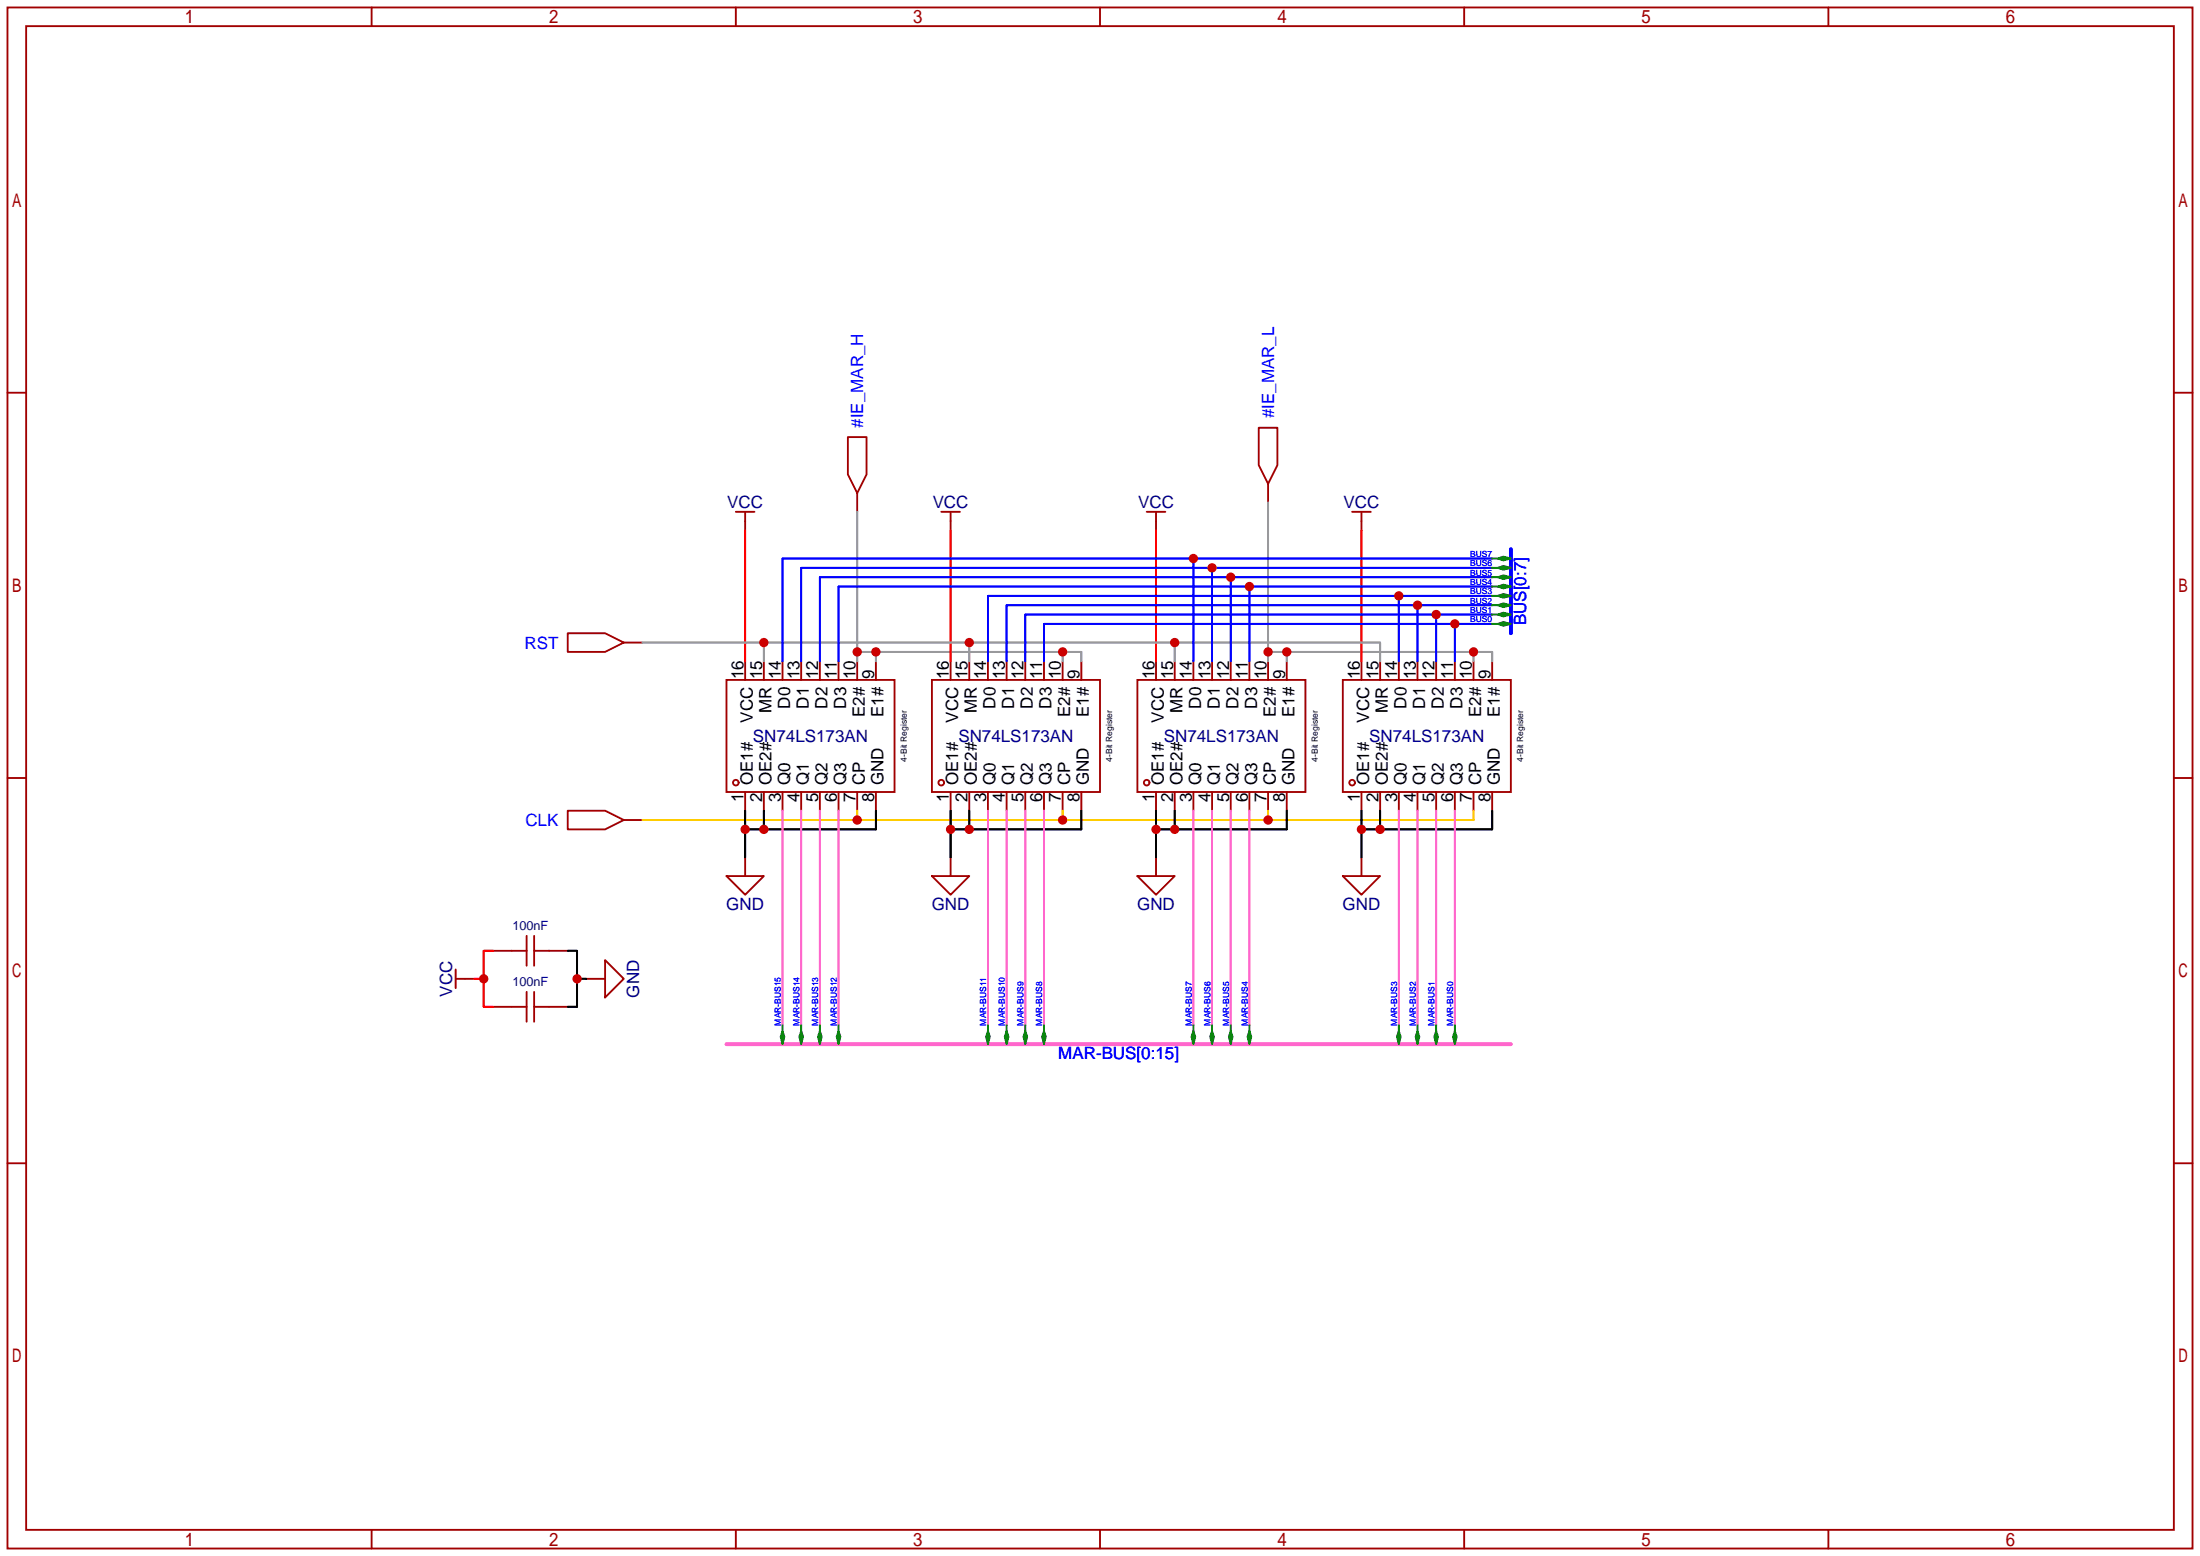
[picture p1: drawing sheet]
<svg xmlns="http://www.w3.org/2000/svg" width="299mm" height="212mm" viewBox="0 0 299 212" stroke-linecap="round" stroke-linejoin="round" font-family="sans-serif">
<g fill="none" stroke="#a10000" stroke-width=".25">
<path d="M1 1h297.2v209.6h-297.2zM3.6 3.6h292.1v204.4h-292.1zM50.5 1v2.6M100.1 1v2.6M149.6 1v2.6M199.1 1v2.6M248.7 1v2.6M1 53.4h2.6M115.3 59.4h2.6v5.1l-1.3 2.6-1.3-2.6zM171.2 58.2h2.5v5l-1.2 2.6-1.3-2.6zM295.7 53.4h2.5M100.1 69.6h2.5"/>
<path d="M101.3 69.6v2.5M116.6 67.1v2.5M128 69.6h2.6M129.3 69.6v2.5M156 69.6h2.5M157.2 69.6v2.5M172.5 65.8v2.5M183.9 69.6h2.5M185.2 69.6v2.5M77.2 86.1h5.1l2.5 1.3-2.5 1.2h-5.1zM84.8 87.4h2.6M98.8 92.5h22.9v15.2h-22.9z"/>
<path d="M101.3 89.9v2.6M103.9 89.9v2.6M106.4 89.9v2.6M109 89.9v2.6M111.5 89.9v2.6M114 89.9v2.6M116.6 89.9v2.6M119.1 89.9v2.6M126.7 92.5h22.9v15.2h-22.9zM129.3 89.9v2.6M131.8 89.9v2.6M134.4 89.9v2.6"/>
<path d="M136.9 89.9v2.6M139.4 89.9v2.6M142 89.9v2.6M144.5 89.9v2.6M147.1 89.9v2.6M154.7 92.5h22.8v15.2h-22.8zM157.2 89.9v2.6M159.8 89.9v2.6M162.3 89.9v2.6M164.8 89.9v2.6M167.4 89.9v2.6M169.9 89.9v2.6"/>
<path d="M172.5 89.9v2.6M175 89.9v2.6M182.6 92.5h22.9v15.2h-22.9zM185.2 89.9v2.6M187.7 89.9v2.6M190.2 89.9v2.6M192.8 89.9v2.6M195.3 89.9v2.6M197.9 89.9v2.6M200.4 89.9v2.6M202.9 89.9v2.6M1 105.8h2.6"/>
<path d="M77.2 110.2h5.1l2.5 1.3-2.5 1.3h-5.1zM84.8 111.5h2.6M98.8 119.1h5.1l-2.6 2.6zM101.3 107.7v2.5M101.3 116.6v2.5M103.9 107.7v2.5M106.4 107.7v2.5M109 107.7v2.5M111.5 107.7v2.5M114 107.7v2.5M116.6 107.7v2.5M119.1 107.7v2.5"/>
<path d="M126.7 119.1h5.1l-2.5 2.6zM129.3 107.7v2.5M129.3 116.6v2.5M131.8 107.7v2.5M134.4 107.7v2.5M136.9 107.7v2.5M139.4 107.7v2.5M142 107.7v2.5M144.5 107.7v2.5M147.1 107.7v2.5M154.7 119.1h5.1l-2.6 2.6zM157.2 107.7v2.5"/>
<path d="M157.2 116.6v2.5M159.8 107.7v2.5M162.3 107.7v2.5M164.8 107.7v2.5M167.4 107.7v2.5M169.9 107.7v2.5M172.5 107.7v2.5M175 107.7v2.5M182.6 119.1h5.1l-2.5 2.6zM185.2 107.7v2.5M185.2 116.6v2.5M187.7 107.7v2.5"/>
<path d="M190.2 107.7v2.5M192.8 107.7v2.5M195.3 107.7v2.5M197.9 107.7v2.5M200.4 107.7v2.5M202.9 107.7v2.5M295.7 105.8h2.5M62 133.1h2.5M62 131.8v2.6M67.1 129.3h4.5M67.1 136.9h4.5M71.6 127.3v4"/>
<path d="M71.6 134.9v4M72.6 129.3h4.6M72.6 127.3v4M72.6 134.9v4M72.6 136.9h4.6M79.8 133.1h2.5M82.3 130.6l2.5 2.5-2.5 2.5zM1 158.2h2.6M295.7 158.2h2.5M50.5 208v2.6M100.1 208v2.6M149.6 208v2.6"/>
<path d="M199.1 208v2.6M248.7 208v2.6"/>
<circle cx="100.1" cy="106.4" r=".38"/>
<circle cx="128" cy="106.4" r=".38"/>
<circle cx="156" cy="106.4" r=".38"/>
<circle cx="183.9" cy="106.4" r=".38"/>
</g>
<path d="M116.6 110.2v1.3M144.5 110.2v1.3M172.5 110.2v1.3M200.4 110.2v1.3h-113" fill="none" stroke="#fc0" stroke-width=".25"/>
<g fill="none" stroke="#000" stroke-width=".25">
<path d="M101.3 110.2v6.4M103.9 110.2v2.6M119.1 110.2v2.6h-17.8M129.3 110.2v6.4M131.8 110.2v2.6M147.1 110.2v2.6h-17.8M157.2 110.2v6.4M159.8 110.2v2.6M175 110.2v2.6h-17.8M185.2 110.2v6.4M187.7 110.2v2.6M202.9 110.2v2.6h-17.7"/>
<path d="M77.2 129.3h1.3v7.6h-1.3M78.5 133.1h1.3"/>
</g>
<path d="M98.8 142h106.7" fill="none" stroke="#f6c" stroke-width=".51"/>
<g fill="none" stroke="#f6c" stroke-width=".25">
<path d="M106.4 110.2v29.2M109 110.2v29.2M111.5 110.2v29.2M114 110.2v29.2M134.4 110.2v29.2M136.9 110.2v29.2M139.4 110.2v29.2M142 110.2v29.2M162.3 110.2v29.2M164.8 110.2v29.2M167.4 110.2v29.2M169.9 110.2v29.2"/>
<path d="M190.2 110.2v29.2M192.8 110.2v29.2M195.3 110.2v29.2M197.9 110.2v29.2"/>
</g>
<g fill="#008700" stroke="#008700" stroke-width=".25">
<path d="M197.9 140.2l.2 .8-.2 1-.3-1z"/>
<path d="M195.3 140.2l.3 .8-.3 1-.2-1z"/>
<path d="M192.8 140.2l.2 .8-.2 1-.3-1z"/>
<path d="M190.2 140.2l.3 .8-.3 1-.2-1z"/>
<path d="M169.9 140.2l.3 .8-.3 1-.2-1z"/>
<path d="M167.4 140.2l.2 .8-.2 1-.3-1z"/>
<path d="M164.8 140.2l.3 .8-.3 1-.2-1z"/>
<path d="M162.3 140.2l.3 .8-.3 1-.2-1z"/>
<path d="M142 140.2l.2 .8-.2 1-.3-1z"/>
<path d="M139.4 140.2l.3 .8-.3 1-.2-1z"/>
<path d="M136.9 140.2l.3 .8-.3 1-.2-1z"/>
<path d="M134.4 140.2l.2 .8-.2 1-.3-1z"/>
<path d="M114 140.2l.3 .8-.3 1-.2-1z"/>
<path d="M111.5 140.2l.3 .8-.3 1-.2-1z"/>
<path d="M109 140.2l.2 .8-.2 1-.3-1z"/>
<path d="M106.4 140.2l.3 .8-.3 1-.2-1z"/>
<path d="M203.7 75.9l.8-.2 1 .2-1 .3z"/>
<path d="M203.7 77.2l.8-.2 1 .2-1 .3z"/>
<path d="M203.7 78.5l.8-.3 1 .3-1 .2z"/>
<path d="M203.7 79.8l.8-.3 1 .3-1 .2z"/>
<path d="M203.7 81l.8-.2 1 .2-1 .3z"/>
<path d="M203.7 82.3l.8-.3 1 .3-1 .2z"/>
<path d="M203.7 83.6l.8-.3 1 .3-1 .2z"/>
<path d="M203.7 84.8l.8-.2 1 .2-1 .3z"/>
</g>
<g fill="none" stroke="#008700" stroke-width=".25">
<path d="M202.9 75.9h.8M202.9 77.2h.8M202.9 78.5h.8M202.9 79.8h.8M202.9 81h.8M202.9 82.3h.8M202.9 83.6h.8M202.9 84.8h.8M106.4 139.4v.8M109 139.4v.8M111.5 139.4v.8M114 139.4v.8"/>
<path d="M134.4 139.4v.8M136.9 139.4v.8M139.4 139.4v.8M142 139.4v.8M162.3 139.4v.8M164.8 139.4v.8M167.4 139.4v.8M169.9 139.4v.8M190.2 139.4v.8M192.8 139.4v.8M195.3 139.4v.8M197.9 139.4v.8"/>
</g>
<path d="M116.6 69.6v20.3M172.5 68.3v21.6M87.4 87.4h100.3v2.5M103.9 87.4v2.5M116.6 88.6h30.5v1.3M119.1 88.6v1.3M131.8 87.4v2.5M144.5 88.6v1.3M159.8 87.4v2.5M172.5 88.6h30.4v1.3M175 88.6v1.3M200.4 88.6v1.3" fill="none" stroke="#999" stroke-width=".25"/>
<path d="M101.3 72.1v17.8M129.3 72.1v17.8M157.2 72.1v17.8M185.2 72.1v17.8M64.5 133.1h1.3M67.1 129.3h-1.3v7.6h1.3" fill="none" stroke="#f00" stroke-width=".25"/>
<g fill="none" stroke="#00f" stroke-width=".25">
<path d="M162.3 75.9v14M164.8 77.2v12.7M167.4 78.5v11.4M169.9 79.8v10.1M202.9 79.8h-88.9v10.1M202.9 78.5h-91.4v11.4M202.9 77.2h-93.9v12.7M202.9 75.9h-96.5v14M190.2 81v8.9M192.8 82.3v7.6M195.3 83.6v6.3M197.9 84.8v5.1"/>
<path d="M202.9 84.8h-60.9v5.1M202.9 83.6h-63.5v6.3M202.9 82.3h-66v7.6M202.9 81h-68.5v8.9"/>
</g>
<path d="M205.5 74.7v11.4" fill="none" stroke="#00f" stroke-width=".51"/>
<g fill="#c00">
<circle cx="116.6" cy="111.5" r=".63"/>
<circle cx="144.5" cy="111.5" r=".63"/>
<circle cx="172.5" cy="111.5" r=".63"/>
<circle cx="101.3" cy="112.8" r=".63"/>
<circle cx="103.9" cy="112.8" r=".63"/>
<circle cx="185.2" cy="112.8" r=".63"/>
<circle cx="187.7" cy="112.8" r=".63"/>
<circle cx="159.8" cy="112.8" r=".63"/>
<circle cx="157.2" cy="112.8" r=".63"/>
<circle cx="129.3" cy="112.8" r=".63"/>
<circle cx="131.8" cy="112.8" r=".63"/>
<circle cx="116.6" cy="88.6" r=".63"/>
<circle cx="119.1" cy="88.6" r=".63"/>
<circle cx="144.5" cy="88.6" r=".63"/>
<circle cx="200.4" cy="88.6" r=".63"/>
<circle cx="175" cy="88.6" r=".63"/>
<circle cx="172.5" cy="88.6" r=".63"/>
<circle cx="131.8" cy="87.4" r=".63"/>
<circle cx="103.9" cy="87.4" r=".63"/>
<circle cx="159.8" cy="87.4" r=".63"/>
<circle cx="197.9" cy="84.8" r=".63"/>
<circle cx="195.3" cy="83.6" r=".63"/>
<circle cx="192.8" cy="82.3" r=".63"/>
<circle cx="190.2" cy="81" r=".63"/>
<circle cx="169.9" cy="79.8" r=".63"/>
<circle cx="167.4" cy="78.5" r=".63"/>
<circle cx="164.8" cy="77.2" r=".63"/>
<circle cx="162.3" cy="75.9" r=".63"/>
<circle cx="65.8" cy="133.1" r=".63"/>
<circle cx="78.5" cy="133.1" r=".63"/>
</g>
<g font-size="2.3" fill="#00f">
<text x="117.4" y="58.2" transform="rotate(-90 117.4 58.2)">#IE_MAR_H</text>
<text x="173.3" y="56.9" transform="rotate(-90 173.3 56.9)">#IE_MAR_L</text>
<text x="71.3" y="88.2">RST</text>
<text x="207.6" y="85" transform="rotate(-90 207.6 85)">BUS[0:7]</text>
<text x="71.5" y="112.3">CLK</text>
<text x="143.9" y="144.1">MAR-BUS[0:15]</text>
</g>
<g font-size="2.3" fill="#000080">
<text x="98.9" y="69.1">VCC</text>
<text x="126.8" y="69.1">VCC</text>
<text x="154.8" y="69.1">VCC</text>
<text x="182.7" y="69.1">VCC</text>
<text x="102.4" y="100.9">SN74LS173AN</text>
<text x="130.3" y="100.9">SN74LS173AN</text>
<text x="158.3" y="100.9">SN74LS173AN</text>
<text x="186.2" y="100.9">SN74LS173AN</text>
<text x="98.8" y="123.7">GND</text>
<text x="126.7" y="123.7">GND</text>
<text x="154.7" y="123.7">GND</text>
<text x="182.6" y="123.7">GND</text>
<text x="61.5" y="135.5" transform="rotate(-90 61.5 135.5)">VCC</text>
<text x="86.9" y="135.7" transform="rotate(-90 86.9 135.7)">GND</text>
</g>
<g font-size="2.3">
<text x="101.1" y="92.3" transform="rotate(-90 101.1 92.3)">16</text>
<text x="103.7" y="92.3" transform="rotate(-90 103.7 92.3)">15</text>
<text x="106.2" y="92.3" transform="rotate(-90 106.2 92.3)">14</text>
<text x="108.7" y="92.3" transform="rotate(-90 108.7 92.3)">13</text>
<text x="111.3" y="92.3" transform="rotate(-90 111.3 92.3)">12</text>
<text x="113.8" y="92.3" transform="rotate(-90 113.8 92.3)">11</text>
<text x="116.4" y="92.3" transform="rotate(-90 116.4 92.3)">10</text>
<text x="118.9" y="92.3" transform="rotate(-90 118.9 92.3)">9</text>
<text x="129.1" y="92.3" transform="rotate(-90 129.1 92.3)">16</text>
<text x="131.6" y="92.3" transform="rotate(-90 131.6 92.3)">15</text>
<text x="134.1" y="92.3" transform="rotate(-90 134.1 92.3)">14</text>
<text x="136.7" y="92.3" transform="rotate(-90 136.7 92.3)">13</text>
<text x="139.2" y="92.3" transform="rotate(-90 139.2 92.3)">12</text>
<text x="141.8" y="92.3" transform="rotate(-90 141.8 92.3)">11</text>
<text x="144.3" y="92.3" transform="rotate(-90 144.3 92.3)">10</text>
<text x="146.8" y="92.3" transform="rotate(-90 146.8 92.3)">9</text>
<text x="157" y="92.3" transform="rotate(-90 157 92.3)">16</text>
<text x="159.5" y="92.3" transform="rotate(-90 159.5 92.3)">15</text>
<text x="162.1" y="92.3" transform="rotate(-90 162.1 92.3)">14</text>
<text x="164.6" y="92.3" transform="rotate(-90 164.6 92.3)">13</text>
<text x="167.2" y="92.3" transform="rotate(-90 167.2 92.3)">12</text>
<text x="169.7" y="92.3" transform="rotate(-90 169.7 92.3)">11</text>
<text x="172.2" y="92.3" transform="rotate(-90 172.2 92.3)">10</text>
<text x="174.8" y="92.3" transform="rotate(-90 174.8 92.3)">9</text>
<text x="184.9" y="92.3" transform="rotate(-90 184.9 92.3)">16</text>
<text x="187.5" y="92.3" transform="rotate(-90 187.5 92.3)">15</text>
<text x="190" y="92.3" transform="rotate(-90 190 92.3)">14</text>
<text x="192.6" y="92.3" transform="rotate(-90 192.6 92.3)">13</text>
<text x="195.1" y="92.3" transform="rotate(-90 195.1 92.3)">12</text>
<text x="197.6" y="92.3" transform="rotate(-90 197.6 92.3)">11</text>
<text x="200.2" y="92.3" transform="rotate(-90 200.2 92.3)">10</text>
<text x="202.7" y="92.3" transform="rotate(-90 202.7 92.3)">9</text>
<text x="102.4" y="98.3" transform="rotate(-90 102.4 98.3)">VCC</text>
<text x="104.9" y="97" transform="rotate(-90 104.9 97)">MR</text>
<text x="107.5" y="96.3" transform="rotate(-90 107.5 96.3)">D0</text>
<text x="110" y="96.3" transform="rotate(-90 110 96.3)">D1</text>
<text x="112.5" y="96.3" transform="rotate(-90 112.5 96.3)">D2</text>
<text x="115.1" y="96.3" transform="rotate(-90 115.1 96.3)">D3</text>
<text x="117.6" y="97.5" transform="rotate(-90 117.6 97.5)">E2#</text>
<text x="120.2" y="97.5" transform="rotate(-90 120.2 97.5)">E1#</text>
<text x="130.3" y="98.3" transform="rotate(-90 130.3 98.3)">VCC</text>
<text x="132.9" y="97" transform="rotate(-90 132.9 97)">MR</text>
<text x="135.4" y="96.3" transform="rotate(-90 135.4 96.3)">D0</text>
<text x="137.9" y="96.3" transform="rotate(-90 137.9 96.3)">D1</text>
<text x="140.5" y="96.3" transform="rotate(-90 140.5 96.3)">D2</text>
<text x="143" y="96.3" transform="rotate(-90 143 96.3)">D3</text>
<text x="145.6" y="97.5" transform="rotate(-90 145.6 97.5)">E2#</text>
<text x="148.1" y="97.5" transform="rotate(-90 148.1 97.5)">E1#</text>
<text x="158.3" y="98.3" transform="rotate(-90 158.3 98.3)">VCC</text>
<text x="160.8" y="97" transform="rotate(-90 160.8 97)">MR</text>
<text x="163.3" y="96.3" transform="rotate(-90 163.3 96.3)">D0</text>
<text x="165.9" y="96.3" transform="rotate(-90 165.9 96.3)">D1</text>
<text x="168.4" y="96.3" transform="rotate(-90 168.4 96.3)">D2</text>
<text x="171" y="96.3" transform="rotate(-90 171 96.3)">D3</text>
<text x="173.5" y="97.5" transform="rotate(-90 173.5 97.5)">E2#</text>
<text x="176" y="97.5" transform="rotate(-90 176 97.5)">E1#</text>
<text x="186.2" y="98.3" transform="rotate(-90 186.2 98.3)">VCC</text>
<text x="188.7" y="97" transform="rotate(-90 188.7 97)">MR</text>
<text x="191.3" y="96.3" transform="rotate(-90 191.3 96.3)">D0</text>
<text x="193.8" y="96.3" transform="rotate(-90 193.8 96.3)">D1</text>
<text x="196.4" y="96.3" transform="rotate(-90 196.4 96.3)">D2</text>
<text x="198.9" y="96.3" transform="rotate(-90 198.9 96.3)">D3</text>
<text x="201.4" y="97.5" transform="rotate(-90 201.4 97.5)">E2#</text>
<text x="204" y="97.5" transform="rotate(-90 204 97.5)">E1#</text>
<text x="102.4" y="106.8" transform="rotate(-90 102.4 106.8)">OE1#</text>
<text x="104.9" y="106.8" transform="rotate(-90 104.9 106.8)">OE2#</text>
<text x="107.5" y="106.8" transform="rotate(-90 107.5 106.8)">Q0</text>
<text x="110" y="106.8" transform="rotate(-90 110 106.8)">Q1</text>
<text x="112.5" y="106.8" transform="rotate(-90 112.5 106.8)">Q2</text>
<text x="115.1" y="106.8" transform="rotate(-90 115.1 106.8)">Q3</text>
<text x="117.6" y="106.8" transform="rotate(-90 117.6 106.8)">CP</text>
<text x="120.2" y="106.8" transform="rotate(-90 120.2 106.8)">GND</text>
<text x="130.3" y="106.8" transform="rotate(-90 130.3 106.8)">OE1#</text>
<text x="132.9" y="106.8" transform="rotate(-90 132.9 106.8)">OE2#</text>
<text x="135.4" y="106.8" transform="rotate(-90 135.4 106.8)">Q0</text>
<text x="137.9" y="106.8" transform="rotate(-90 137.9 106.8)">Q1</text>
<text x="140.5" y="106.8" transform="rotate(-90 140.5 106.8)">Q2</text>
<text x="143" y="106.8" transform="rotate(-90 143 106.8)">Q3</text>
<text x="145.6" y="106.8" transform="rotate(-90 145.6 106.8)">CP</text>
<text x="148.1" y="106.8" transform="rotate(-90 148.1 106.8)">GND</text>
<text x="158.3" y="106.8" transform="rotate(-90 158.3 106.8)">OE1#</text>
<text x="160.8" y="106.8" transform="rotate(-90 160.8 106.8)">OE2#</text>
<text x="163.3" y="106.8" transform="rotate(-90 163.3 106.8)">Q0</text>
<text x="165.9" y="106.8" transform="rotate(-90 165.9 106.8)">Q1</text>
<text x="168.4" y="106.8" transform="rotate(-90 168.4 106.8)">Q2</text>
<text x="171" y="106.8" transform="rotate(-90 171 106.8)">Q3</text>
<text x="173.5" y="106.8" transform="rotate(-90 173.5 106.8)">CP</text>
<text x="176" y="106.8" transform="rotate(-90 176 106.8)">GND</text>
<text x="186.2" y="106.8" transform="rotate(-90 186.2 106.8)">OE1#</text>
<text x="188.7" y="106.8" transform="rotate(-90 188.7 106.8)">OE2#</text>
<text x="191.3" y="106.8" transform="rotate(-90 191.3 106.8)">Q0</text>
<text x="193.8" y="106.8" transform="rotate(-90 193.8 106.8)">Q1</text>
<text x="196.4" y="106.8" transform="rotate(-90 196.4 106.8)">Q2</text>
<text x="198.9" y="106.8" transform="rotate(-90 198.9 106.8)">Q3</text>
<text x="201.4" y="106.8" transform="rotate(-90 201.4 106.8)">CP</text>
<text x="204" y="106.8" transform="rotate(-90 204 106.8)">GND</text>
<text x="101.1" y="109.1" transform="rotate(-90 101.1 109.1)">1</text>
<text x="103.7" y="109.1" transform="rotate(-90 103.7 109.1)">2</text>
<text x="106.2" y="109.1" transform="rotate(-90 106.2 109.1)">3</text>
<text x="108.7" y="109.1" transform="rotate(-90 108.7 109.1)">4</text>
<text x="111.3" y="109.1" transform="rotate(-90 111.3 109.1)">5</text>
<text x="113.8" y="109.1" transform="rotate(-90 113.8 109.1)">6</text>
<text x="116.4" y="109.1" transform="rotate(-90 116.4 109.1)">7</text>
<text x="118.9" y="109.1" transform="rotate(-90 118.9 109.1)">8</text>
<text x="129.1" y="109.1" transform="rotate(-90 129.1 109.1)">1</text>
<text x="131.6" y="109.1" transform="rotate(-90 131.6 109.1)">2</text>
<text x="134.1" y="109.1" transform="rotate(-90 134.1 109.1)">3</text>
<text x="136.7" y="109.1" transform="rotate(-90 136.7 109.1)">4</text>
<text x="139.2" y="109.1" transform="rotate(-90 139.2 109.1)">5</text>
<text x="141.8" y="109.1" transform="rotate(-90 141.8 109.1)">6</text>
<text x="144.3" y="109.1" transform="rotate(-90 144.3 109.1)">7</text>
<text x="146.8" y="109.1" transform="rotate(-90 146.8 109.1)">8</text>
<text x="157" y="109.1" transform="rotate(-90 157 109.1)">1</text>
<text x="159.5" y="109.1" transform="rotate(-90 159.5 109.1)">2</text>
<text x="162.1" y="109.1" transform="rotate(-90 162.1 109.1)">3</text>
<text x="164.6" y="109.1" transform="rotate(-90 164.6 109.1)">4</text>
<text x="167.2" y="109.1" transform="rotate(-90 167.2 109.1)">5</text>
<text x="169.7" y="109.1" transform="rotate(-90 169.7 109.1)">6</text>
<text x="172.2" y="109.1" transform="rotate(-90 172.2 109.1)">7</text>
<text x="174.8" y="109.1" transform="rotate(-90 174.8 109.1)">8</text>
<text x="184.9" y="109.1" transform="rotate(-90 184.9 109.1)">1</text>
<text x="187.5" y="109.1" transform="rotate(-90 187.5 109.1)">2</text>
<text x="190" y="109.1" transform="rotate(-90 190 109.1)">3</text>
<text x="192.6" y="109.1" transform="rotate(-90 192.6 109.1)">4</text>
<text x="195.1" y="109.1" transform="rotate(-90 195.1 109.1)">5</text>
<text x="197.6" y="109.1" transform="rotate(-90 197.6 109.1)">6</text>
<text x="200.2" y="109.1" transform="rotate(-90 200.2 109.1)">7</text>
<text x="202.7" y="109.1" transform="rotate(-90 202.7 109.1)">8</text>
</g>
<g font-size="1.7" fill="#000080">
<text x="69.7" y="126.4">100nF</text>
<text x="69.7" y="134">100nF</text>
</g>
<g font-size="1.2" fill="#00f">
<text x="199.9" y="77">BUS6</text>
<text x="199.9" y="75.7">BUS7</text>
<text x="199.9" y="83.3">BUS1</text>
<text x="199.9" y="82.1">BUS2</text>
<text x="199.9" y="80.8">BUS3</text>
<text x="199.9" y="79.5">BUS4</text>
<text x="199.9" y="78.3">BUS5</text>
<text x="199.9" y="84.6">BUS0</text>
<text x="106.2" y="139.4" transform="rotate(-90 106.2 139.4)">MAR-BUS15</text>
<text x="108.7" y="139.4" transform="rotate(-90 108.7 139.4)">MAR-BUS14</text>
<text x="111.3" y="139.4" transform="rotate(-90 111.3 139.4)">MAR-BUS13</text>
<text x="113.8" y="139.4" transform="rotate(-90 113.8 139.4)">MAR-BUS12</text>
<text x="134.1" y="139.4" transform="rotate(-90 134.1 139.4)">MAR-BUS11</text>
<text x="136.7" y="139.4" transform="rotate(-90 136.7 139.4)">MAR-BUS10</text>
<text x="139.2" y="139.4" transform="rotate(-90 139.2 139.4)">MAR-BUS9</text>
<text x="141.8" y="139.4" transform="rotate(-90 141.8 139.4)">MAR-BUS8</text>
<text x="162.1" y="139.4" transform="rotate(-90 162.1 139.4)">MAR-BUS7</text>
<text x="164.6" y="139.4" transform="rotate(-90 164.6 139.4)">MAR-BUS6</text>
<text x="167.2" y="139.4" transform="rotate(-90 167.2 139.4)">MAR-BUS5</text>
<text x="169.7" y="139.4" transform="rotate(-90 169.7 139.4)">MAR-BUS4</text>
<text x="190" y="139.4" transform="rotate(-90 190 139.4)">MAR-BUS3</text>
<text x="192.6" y="139.4" transform="rotate(-90 192.6 139.4)">MAR-BUS2</text>
<text x="195.1" y="139.4" transform="rotate(-90 195.1 139.4)">MAR-BUS1</text>
<text x="197.6" y="139.4" transform="rotate(-90 197.6 139.4)">MAR-BUS0</text>
</g>
<g font-size="1.2">
<text x="123.3" y="103.6" transform="rotate(-90 123.3 103.6)">4-Bit Register</text>
<text x="151.3" y="103.6" transform="rotate(-90 151.3 103.6)">4-Bit Register</text>
<text x="179.2" y="103.6" transform="rotate(-90 179.2 103.6)">4-Bit Register</text>
<text x="207.2" y="103.6" transform="rotate(-90 207.2 103.6)">4-Bit Register</text>
</g>
</svg>
